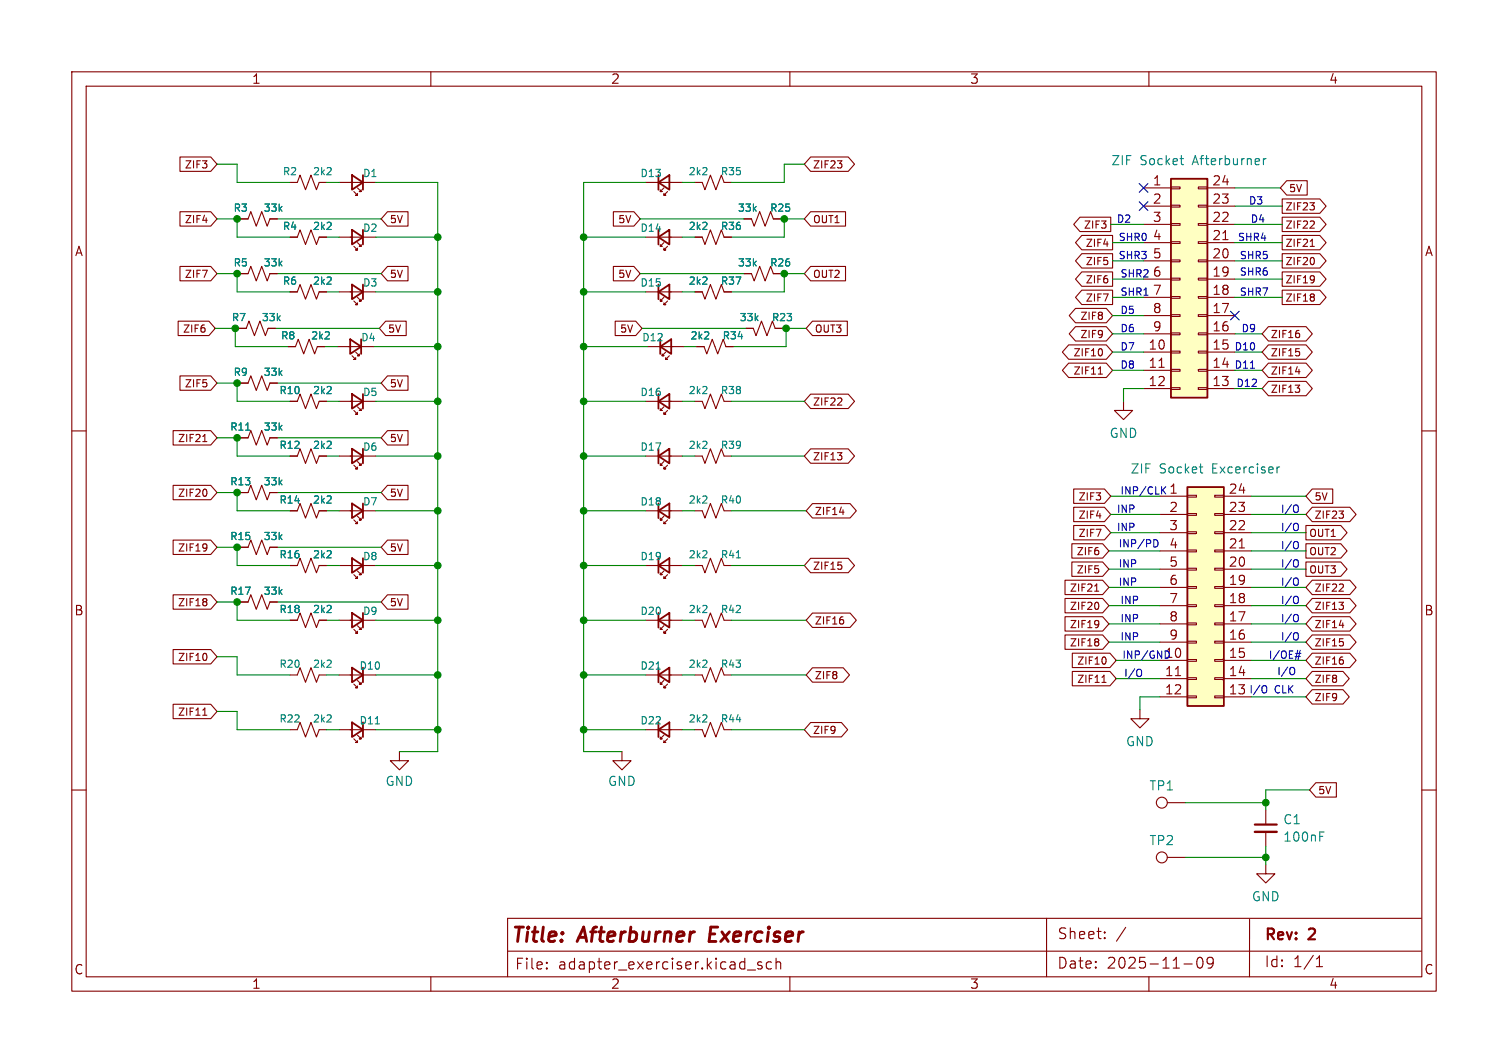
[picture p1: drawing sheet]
<svg xmlns="http://www.w3.org/2000/svg" width="210mm" height="148mm" viewBox="0 0 210 148" stroke-linecap="round" stroke-linejoin="round" font-family="sans-serif">
<g fill="none" stroke="#840000" stroke-width=".15">
<path d="M10 10h190v128h-190zM12 12h186v124h-186zM60 10v2M110 10v2M160 10v2M89.9 25.4h5.1M92.5 26.2l-.6 .5h.3h-.3v-.3M93 26.7l-.5 .5h.2h-.2v-.3M10 60h2M33.5 68.6h1l.4-1 .8 2 .7-2 .8 2 .4-1h1M40.4 63.5h1l.4-1 .7 2 .8-2 .8 2 .3-1h1.1M40.4 71.1h1l.4-1 .7 2 .8-2 .8 2 .3-1h1.1"/>
<path d="M89.9 71.1h5.1M89.9 78.7h5.1M92.5 71.9l-.6 .5h.3h-.3v-.3M92.5 79.5l-.6 .5h.3h-.3v-.2M93 72.4l-.5 .5h.2h-.2v-.3M96.8 63.5h1l.4 1 .7-2 .8 2 .8-2 .3 1h1.1M96.8 71.1h1l.4 1 .7-2 .8 2 .8-2 .3 1h1.1M96.8 78.7h1l.4 1.1 .7-2.1 .8 2.1 .8-2.1 .3 1h1.1M198 60h2M89.9 94h5.1M89.9 86.4h5.1M92.5 94.7l-.6 .6h.3h-.3v-.3"/>
<path d="M92.5 87.1l-.6 .5h.3h-.3v-.2M93 95.3l-.5 .5h.2h-.2v-.3M93 80l-.5 .5h.2h-.2v-.2M93 87.6l-.5 .5h.2h-.2v-.2M10 110h2M198 110h2M60 136v2M70.7 132.4h127.2M76.1 134.8h.1l-.1 .1M76.1 134.8v.1M76.1 134v.1M76.1 134l.1 .1h-.1"/>
<path d="M104.1 135.1h1.1M106.1 134l-.4-.1-.2 .2 .1 .2 .5 .2v.1v.2l-.2 .1-.4-.1M107.4 134l-.4-.1-.3 .3v.4l.2 .2 .1 .1 .4-.1M108.1 134.1a.37 .37 0 0 1 .6 0v.8M108.1 133.4v1.5M110 136v2M145.7 127.9v8.1M153.8 130.5l.1 .1-.1 .1M153.8 130.5v.1v.1M153.8 129.8v.1M153.8 130.5v.2M153.8 129.8h.1l-.1 .1"/>
<path d="M156.8 129.1l-1.3 1.9M160 136v2M164.9 134.2h1.1M166.8 133.4a.36 .36 0 0 1 .4-.1 .36 .36 0 0 1 .3 .3 .77 .77 0 0 1-.5 1.2 .91 .91 0 0 1-.2-1.4zM169 133.9l-.3 .3h-.3l-.3-.3v-.3l.1-.2 .5-.1 .2 .1a.99 .99 0 0 1-.4 1.4h-.3M174 128v8M183.3 134.6h.9M183.3 133.5l.5-.4v1.5M197.9 127.9h-127.2v8.1"/>
</g>
<path d="M99 129.1l-.3 2h1" fill="none" stroke="#840000" stroke-width=".4"/>
<path d="M91.7 25.4l1.5-1v2zM91.7 24.4v2M91.7 71.1l1.5-1v2zM91.7 78.7l1.5-1v2.1zM91.7 70.1v2M91.7 77.7v2.1M91.7 94l1.5-1v2zM91.7 86.4l1.5-1.1v2.1zM91.7 85.3v2.1M91.7 93v2" fill="none" stroke="#840000" stroke-width=".25"/>
<path d="M102.5 77.7h.6M91.4 93.2h.6" fill="none" stroke="#008484" stroke-width=".15"/>
<path d="M165.4 67.8h5v30.5h-5z" fill="#ffffc2"/>
<path d="M91.7 39.6v2.1M91.7 55.9l1.5-1v2zM91.7 40.6l1.5-1v2.1zM91.7 54.9v2M49 77.7l1.5 1-1.5 1.1zM50.5 77.7v2.1M165.4 67.8h5v30.5h-5z" fill="none" stroke="#840000" stroke-width=".25"/>
<g fill="none" stroke="#840000" stroke-width=".15">
<path d="M96.8 33h1l.4 1 .7-2 .8 2 .8-2 .3 1h1.1M103.6 38.1h1l.4 1 .8-2 .8 2 .7-2 .4 1h1M89.9 40.6h5.1M89.9 55.9h5.1M92.5 56.6l-.6 .6h.3h-.3v-.3M92.5 41.4l-.6 .5h.3h-.3v-.2M93 57.2l-.5 .5h.2h-.2v-.3M93 41.9l-.5 .5h.2h-.2v-.2M96.8 40.6h1l.4 1.1 .7-2.1 .8 2.1 .8-2.1 .3 1h1.1M103.9 45.7h1l.4 1 .7-2 .8 2 .8-2 .3 1h1.1M40.4 78.7h1l.4-1 .7 2.1 .8-2.1 .8 2.1 .3-1.1h1.1M47.2 78.7h5.1"/>
<path d="M49.8 79.5l.5 .5h-.3h.3v-.2M161.5 69.1h3.9M161.5 71.6h3.9M161.5 74.2h3.9M161.5 76.7h3.9M161.5 79.2h3.9M165.4 69h1.2v.2h-1.2zM165.4 71.5h1.2v.3h-1.2zM165.4 74h1.2v.3h-1.2zM165.4 76.6h1.2v.2h-1.2zM165.4 79.1h1.2v.3h-1.2zM169.2 69h1.2v.2h-1.2z"/>
<path d="M169.2 71.5h1.2v.3h-1.2zM169.2 74h1.2v.3h-1.2zM169.2 76.6h1.2v.2h-1.2zM169.2 79.1h1.2v.3h-1.2zM170.4 69.1h3.8M170.4 71.6h3.8M170.4 74.2h3.8M170.4 76.7h3.8M170.4 79.2h3.8M172.6 76.3h.7M49.3 80l.5 .5h-.3h.3v-.2M96.8 86.4h1l.4 1 .7-2.1 .8 2.1 .8-2.1 .3 1.1h1.1"/>
<path d="M161.5 81.8h3.9M161.5 84.3h3.9M161.5 86.9h3.9M161.5 89.4h3.9M161.5 91.9h3.9M161.5 94.5h3.9M161.5 97h3.9M163.7 94.1h.7M165.4 81.7h1.2v.2h-1.2zM165.4 84.2h1.2v.3h-1.2zM165.4 86.7h1.2v.3h-1.2zM165.4 89.3h1.2v.2h-1.2z"/>
<path d="M165.4 91.8h1.2v.3h-1.2zM165.4 94.4h1.2v.2h-1.2zM165.4 96.9h1.2v.3h-1.2zM169.2 81.7h1.2v.2h-1.2zM169.2 84.2h1.2v.3h-1.2zM169.2 86.7h1.2v.3h-1.2zM169.2 89.3h1.2v.2h-1.2zM169.2 91.8h1.2v.3h-1.2zM169.2 94.4h1.2v.2h-1.2zM169.2 96.9h1.2v.3h-1.2zM170.4 81.8h3.8M170.4 84.3h3.8"/>
<path d="M170.4 86.9h3.8M170.4 89.4h3.8M170.4 91.9h3.8M170.4 94.5h3.8M170.4 97h3.8"/>
</g>
<path d="M167 65h.5M167.4 65.9h.1M177.8 65v.9M178.2 65l-.2 .1-.2 .2" fill="none" stroke="#008484" stroke-width=".15"/>
<path d="M163.1 24.9h5v30.5h-5z" fill="#ffffc2"/>
<g fill="none" stroke="#840000" stroke-width=".25">
<path d="M49 24.4l1.5 1-1.5 1zM49 32l1.5 1-1.5 1zM49 39.6l1.5 1-1.5 1.1zM50.5 24.4v2M50.5 32v2M50.5 39.6v2.1M91.7 33l1.5-1v2zM91.7 32v2M163.1 24.9h5v30.5h-5zM48.8 47.2l1.5 1.1-1.5 1zM49 54.9l1.5 1-1.5 1zM50.3 47.2v2.1"/>
<path d="M50.5 54.9v2M91.9 48.3l1.6-1.1v2.1zM91.9 47.2v2.1M49 70.1l1.5 1-1.5 1zM49 62.5l1.5 1-1.5 1zM50.5 62.5v2M50.5 70.1v2M91.7 63.5l1.5-1v2zM91.7 62.5v2M49 85.3l1.5 1.1-1.5 1zM49 93l1.5 1-1.5 1zM50.5 85.3v2.1"/>
<path d="M50.5 93v2M49 100.6l1.5 1-1.5 1zM50.5 100.6v2M91.7 101.6l1.5-1v2zM91.7 100.6v2"/>
</g>
<g fill="none" stroke="#840000" stroke-width=".15">
<path d="M25.1 29.5h4.3l.8 1-.8 1h-4.3zM25.1 37.1h4.3l.8 1-.8 1h-4.3zM25.1 21.9h4.3l.8 1-.8 1h-4.3zM33.5 30.5h1l.4-1 .8 2 .7-2 .8 2 .4-1h1M33.5 38.1h1l.4-1 .8 2 .7-2 .8 2 .4-1h1M40.4 25.4h1l.4-1 .7 2 .8-2 .8 2 .3-1h1.1M40.4 33h1l.4-1 .7 2 .8-2 .8 2 .3-1h1.1M47.2 25.4h5.1M47.2 33h5.1M49.3 26.7l.5 .5h-.3h.3v-.3M49.3 34.3l.5 .5h-.3h.3v-.3M49.8 26.2l.5 .5h-.3h.3v-.3"/>
<path d="M49.8 33.8l.5 .5h-.3h.3v-.3M54 29.5h2.8v2h-2.8l-.9-1zM54 37.1h2.8v2h-2.8l-.9-1zM85.4 29.5h2.9l.9 1-.9 1h-2.9zM85.4 37.1h2.9l.9 1-.9 1h-2.9zM89.9 33h5.1M92.5 33.8l-.6 .5h.3h-.3v-.3M93 34.3l-.5 .5h.2h-.2v-.3M96.8 25.4h1l.4 1 .7-2 .8 2 .8-2 .3 1h1.1M96.8 33h1M100.8 33h1.1M103.6 30.5h1l.4 1 .8-2 .8 2 .7-2 .4 1h1"/>
<path d="M103.6 38.1h1M107.7 38.1h1M112.9 21.9h5.2l.9 1-.9 1h-5.2l-.9-1zM112.9 37.1h4.8v2h-4.8l-.9-1zM112.9 29.5h4.8v2h-4.8l-.9-1zM116.6 22.4h.6l-.3 .4M117.2 22.9v.4M150.4 30.2h4.3v2h-4.3l-.9-1zM150.7 32.8h4.2v2h-4.2l-.9-1zM150.7 35.3h4.2v2h-4.2l-.9-1zM150.7 37.9h4.2v2h-4.2l-.9-1zM159.3 26.2h3.8"/>
<path d="M159.3 28.7h3.8M159.3 31.2h3.8M159.3 33.8h3.8M159.3 36.3h3.8M159.3 38.9h3.8M163.1 26h1.2v.3h-1.2zM163.1 28.6h1.2v.2h-1.2zM163.1 31.1h1.2v.3h-1.2zM163.1 33.7h1.2v.2h-1.2zM163.1 36.2h1.2v.2h-1.2zM163.1 38.7h1.2v.3h-1.2zM166.9 26h1.2v.3h-1.2z"/>
<path d="M166.9 28.6h1.2v.2h-1.2zM166.9 31.1h1.2v.3h-1.2zM166.9 33.7h1.2v.2h-1.2zM166.9 36.2h1.2v.2h-1.2zM166.9 38.7h1.2v.3h-1.2zM168.1 26.2h3.9M168.1 28.7h3.9M168.1 31.2h3.9M168.1 33.8h3.9M168.1 36.3h3.9M168.1 38.9h3.9M170.3 33.4h.7"/>
<path d="M178.6 37.9h5.2l.9 1-.9 1h-5.2zM178.6 32.8h5.2l.9 1-.9 1h-5.2zM178.6 27.7h5.2l.9 1-.9 1h-5.2zM178.6 30.2h5.2l.9 1-.9 1h-5.2zM178.6 35.3h5.2l.9 1-.9 1h-5.2zM179.2 25.2h2.8v2h-2.8l-.9-1zM182.4 28.2h.6l-.3 .4M182.4 31.8h.6M182.5 34.3h.5M183 28.7v.4M183 30.9v.3M183 36v.7"/>
<path d="M183 38.5v.6M183 38.8v.1M24.1 60h5.3l.8 1-.8 1h-5.3zM24.8 44.7h4.3l.9 1-.9 1h-4.3zM25.1 52.3h4.3l.8 1-.8 1h-4.3zM33.3 45.7h1l.4-1 .7 2 .8-2 .8 2 .3-1h1.1M33.5 53.3h1l.4-1 .8 2.1 .7-2.1 .8 2.1 .4-1.1h1M40.1 48.3h1l.4-1.1 .8 2.1 .8-2.1 .7 2.1 .4-1h1M40.4 40.6h1l.4-1 .7 2.1 .8-2.1 .8 2.1 .3-1.1h1.1M40.4 55.9h1l.4-1 .7 2 .8-2 .8 2 .3-1h1.1M47 48.3h5.1M47.2 55.9h5.1"/>
<path d="M47.2 40.6h5.1M49 49.5l.5 .5h-.2h.2v-.2M49.3 41.9l.5 .5h-.3h.3v-.2M49.3 57.2l.5 .5h-.3h.3v-.3M49.5 49l.5 .5h-.2h.2v-.2M49.8 41.4l.5 .5h-.3h.3v-.2M49.8 56.6l.5 .6h-.3h.3v-.3M53.7 44.7h2.9v2h-2.9l-.9-1zM54 52.3h2.8v2h-2.8l-.9-1zM54 60h2.8v2h-2.8l-.9-1zM85.7 44.7h2.8l.9 1-.9 1h-2.8zM90.2 48.3h5"/>
<path d="M92.7 49l-.5 .5h.3h-.3v-.2M93.2 49.5l-.5 .5h.3h-.3v-.2M96.8 55.9h1l.4 1 .7-2 .8 2 .8-2 .3 1h1.1M96.8 40.6h1M97 48.3h1l.4 1 .8-2.1 .7 2.1 .8-2.1 .4 1.1h1M100.8 40.6h1.1M103.9 45.7h1M107.9 45.7h1.1M112.9 54.9h5.2l.9 1-.9 1h-5.2l-.9-1zM113.1 44.7h4.9v2h-4.9l-.8-1zM116.6 56.4h.6M117.2 55.5v.3"/>
<path d="M148.8 48h5.3l.8 1-.8 1h-5.3l-.9-1zM148.8 50.6h5.3l.8 1-.8 1h-5.3l-.9-1zM149.8 45.5h4.3l.8 1-.8 1h-4.3l-.9-1zM149.8 42.9h4.3l.8 1-.8 1h-4.3l-.9-1zM150.7 40.4h4.2v2h-4.2l-.9-1zM153 52.1h.5M153.1 51.2l.1-.1v1M153.4 48.6l.1 .3-.1 .6M156.5 55.9v1.3h1.2l-1.2 1.2-1.3-1.2h1.3M159.3 41.4h3.8M159.3 43.9h3.8M159.3 46.5h3.8"/>
<path d="M159.3 49h3.8M159.3 51.6h3.8M159.3 54.1h3.8M161.4 51.1h.7M163.1 41.3h1.2v.2h-1.2zM163.1 43.8h1.2v.3h-1.2zM163.1 46.4h1.2v.2h-1.2zM163.1 48.9h1.2v.2h-1.2zM163.1 51.4h1.2v.3h-1.2zM163.1 54h1.2v.2h-1.2zM166.9 41.3h1.2v.2h-1.2zM166.9 43.8h1.2v.3h-1.2z"/>
<path d="M166.9 46.4h1.2v.2h-1.2zM166.9 48.9h1.2v.2h-1.2zM166.9 51.4h1.2v.3h-1.2zM166.9 54h1.2v.2h-1.2zM168.1 41.4h3.9M168.1 43.9h3.9M168.1 46.5h3.9M168.1 49h3.9M168.1 51.6h3.9M168.1 54.1h3.9M176.6 53.1h5.3l.9 1-.9 1h-5.3l-.8-1zM176.6 50.6h5.3l.9 1-.9 1h-5.3l-.8-1z"/>
<path d="M176.6 45.5h5.3l.9 1-.9 1h-5.3l-.8-1zM176.6 48h5.3l.9 1-.9 1h-5.3l-.8-1zM178.6 40.4h5.2l.9 1-.9 1h-5.2zM180.4 53.6h.6l-.3 .4M180.4 51.8h.6M180.9 54.1v.4M180.9 46.5v.4M180.9 49v.5M183 41v.3M183 41.5v.3M24.1 67.6h5.3l.8 1-.8 1h-5.3zM24.1 75.2h5.3l.8 1-.8 1h-5.3z"/>
<path d="M28.2 61.5h.6M28.4 60.6l.1-.1v1M28.7 68.2l.1 .3-.1 .5M28.7 75.8h.1a.84 .84 0 0 1-.1 .8M28.8 76.2l-.1 .1M33.5 76.2h1l.4-1 .8 2 .7-2 .8 2 .4-1h1M33.5 61h1l.4-1.1 .8 2.1 .7-2.1 .8 2.1 .4-1h1M33.5 68.6h1M37.6 68.6h1M40.4 71.1h1M40.4 63.5h1M40.4 78.7h1"/>
<path d="M44.4 71.1h1.1M44.4 63.5h1.1M44.4 78.7h1.1M47.2 71.1h5.1M47.2 63.5h5.1M49.3 72.4l.5 .5h-.3h.3v-.3M49.3 64.8l.5 .5h-.3h.3v-.3M49.8 71.9l.5 .5h-.3h.3v-.3M49.8 64.3l.5 .5h-.3h.3v-.3M54 67.6h2.8v2h-2.8l-.9-1zM54 75.2h2.8v2h-2.8l-.9-1zM89.9 63.5h5.1"/>
<path d="M92.5 64.3l-.6 .5h.3h-.3v-.3M93 64.8l-.5 .5h.2h-.2v-.3M112.9 77.7h5.2l.9 1-.9 1h-5.2l-.9-1zM112.9 62.5h5.2l.9 1-.9 1h-5.2l-.9-1zM113.1 70.1h5.3l.9 1-.9 1h-5.3l-.8-1zM116.6 63h.6l-.3 .4M116.9 71.3h.6M117.2 78.7v.5M117.2 63.5v.4M149.3 75.7h4.3l.8 1-.8 1h-4.3zM149.3 78.2h4.3l.8 1-.8 1h-4.3zM149.5 70.6h4.3l.9 1-.9 1h-4.3z"/>
<path d="M149.5 73.2h4.3l.9 1-.9 1h-4.3zM149.5 68.1h4.3l.9 1-.9 1h-4.3zM181.9 73.2h4.8l.9 1-.9 1h-4.8zM181.9 75.7h4.8l.9 1-.9 1h-4.8zM181.9 78.2h4.8l.9 1-.9 1h-4.8zM182.7 68.1h2.9v2h-2.9l-.8-1zM182.7 70.6h5.3l.9 1-.9 1h-5.3l-.8-1zM186.5 71.2h.6l-.3 .3M187 71.6v.5M24.1 90.4h5.3l.8 1-.8 1h-5.3zM24.1 98.1h5.3l.8 1-.8 1h-5.3zM24.1 82.8h5.3l.8 1-.8 1h-5.3z"/>
<path d="M28.2 99.6h.6M28.4 98.7l.1-.1v1M28.7 91.1l.1 .2-.1 .6M28.7 83.4l.1 .1-.1 .2M28.7 83.8l.1 .2-.1 .3M33.5 83.8h1l.4-1 .8 2 .7-2 .8 2 .4-1h1M40.4 86.4h1l.4-1.1 .7 2.1 .8-2.1 .8 2.1 .3-1h1.1M40.4 94h1l.4-1 .7 2 .8-2 .8 2 .3-1h1.1M47.2 94h5.1M47.2 86.4h5.1M49.3 87.6l.5 .5h-.3h.3v-.2M49.3 95.3l.5 .5h-.3h.3v-.3"/>
<path d="M49.8 87.1l.5 .5h-.3h.3v-.2M49.8 94.7l.5 .6h-.3h.3v-.3M54 82.8h2.8v2h-2.8l-.9-1zM96.8 94h1l.4 1 .7-2 .8 2 .8-2 .3 1h1.1M113.1 93h4.3l.9 1-.9 1h-4.3l-.8-1zM113.1 85.4h5.3l.9 1-.9 1h-5.3l-.8-1zM117.4 86.4v.4M148.3 85.9h5.3l.8 1-.8 1h-5.3zM148.3 83.3h5.3l.8 1-.8 1h-5.3zM148.3 80.8h5.3l.8 1-.8 1h-5.3zM148.3 88.4h5.3l.8 1-.8 1h-5.3zM149.3 93.5h5.3l.8 1-.8 1h-5.3z"/>
<path d="M149.3 90.9h5.3l.8 1-.8 1h-5.3zM152.4 82.3h.6M152.6 81.5l.1-.2v1M152.9 86.4l.1 .1a.84 .84 0 0 1-.1 .8M152.9 83.9l.1 .3-.1 .6M152.9 89l.1 .1-.1 .2M152.9 89.4l.1 .2-.1 .3M153 86.8l-.1 .2M153.5 95h.5M153.7 94.2v-.2v1M153.9 91.6l.1 .3-.1 .5M158.7 98.8v1.3h1.3l-1.3 1.2-1.2-1.2h1.2"/>
<path d="M182.7 85.9h5.3l.9 1-.9 1h-5.3l-.8-1zM182.7 93.5h4.3l.9 1-.9 1h-4.3l-.8-1zM182.7 90.9h5.3l.9 1-.9 1h-5.3l-.8-1zM182.7 88.4h5.3l.9 1-.9 1h-5.3l-.8-1zM182.7 96h4.3l.9 1-.9 1h-4.3l-.8-1zM182.7 80.8h5.3l.9 1-.9 1h-5.3l-.8-1zM182.7 83.3h5.3l.9 1-.9 1h-5.3l-.8-1zM186.5 82.3h.6M186.5 83.9h.6l-.3 .3M186.5 87.1h.6M187 81.4v.3M187 84.3v.5"/>
<path d="M187 89.4v.4M187 92v.4M40.4 101.6h1l.4-1 .7 2 .8-2 .8 2 .3-1h1.1M47.2 101.6h5.1M49.3 102.9l.5 .5h-.3h.3v-.3M49.8 102.4l.5 .5h-.3h.3v-.3M55.6 104.6v1.3h1.3l-1.3 1.3-1.2-1.3h1.2M86.6 104.6v1.3h-1.3l1.3 1.3 1.3-1.3h-1.3M89.9 101.6h5.1M92.5 102.4l-.6 .5h.3h-.3v-.3M93 102.9l-.5 .5h.2h-.2v-.3M96.8 101.6h1l.4 1 .7-2 .8 2 .8-2 .3 1h1.1"/>
<path d="M112.9 100.6h4.3l.9 1-.9 1h-4.3l-.9-1zM162.6 119.4h2.5M162.6 111.8h2.5M176.3 112.8v2M176.3 115.8v2.1M183.2 109h2.9v2h-2.9l-.8-1zM176.3 120.4v1.3h1.2l-1.2 1.2-1.3-1.2h1.3"/>
<circle cx="161.8" cy="119.4" r=".76"/>
<circle cx="161.8" cy="111.8" r=".76"/>
</g>
<path d="M164.3 22.1h.5M164.7 22.9h.1M175.9 22.1v.8M176.3 22.1h-.2l-.2 .2M34.2 59.9h.6M52.3 100.8h.5M183.8 116.4h.4M183.8 115.8h.6" fill="none" stroke="#008484" stroke-width=".15"/>
<path d="M174.8 114.8h3" fill="none" stroke="#840000" stroke-width=".3"/>
<path d="M174.8 115.8h3" fill="none" stroke="#840000" stroke-width=".33"/>
<g fill="none" stroke="#008400" stroke-width=".15">
<path d="M30.2 22.9h2.8v2.5h7.4M30.2 38.1h3.3M30.2 30.5h3.3M33 30.5v2.5h7.4M33 38.1v2.5h7.4M38.6 38.1h14.5M38.6 30.5h14.5M45.5 25.4h1.7M45.5 33h1.7M52.3 25.4h8.7v79.2h-5.4M52.3 33h8.7M81.3 33h8.6"/>
<path d="M89.2 38.1h14.4M89.2 30.5h14.4M89.9 25.4h-8.6v79.2h5.3M95 25.4h1.8M95 33h1.8M108.7 38.1h3.3M108.7 30.5h3.3M109.2 30.5v2.5h-7.3M109.2 38.1v2.5h-7.3M112 22.9h-2.8v2.5h-7.3M154.7 31.2h4.6M154.9 38.9h4.4"/>
<path d="M154.9 36.3h4.4M154.9 33.8h4.4M172 28.7h6.6M172 31.2h6.6M172 26.2h6.3M172 38.9h6.6M172 36.3h6.6M172 33.8h6.6M30 45.7h3.3M30.2 53.3h3.3M32.8 45.7v2.6h7.3M33 53.3v2.6h7.4"/>
<path d="M38.4 45.7h14.4M38.6 53.3h14.5M45.2 48.3h1.8M45.5 40.6h1.7M45.5 55.9h1.7M52.1 48.3h8.9M52.3 40.6h8.7M52.3 55.9h8.7M81.3 40.6h8.6M81.3 55.9h8.6M81.3 48.3h8.9M89.4 45.7h14.5"/>
<path d="M95 40.6h1.8M95 55.9h1.8M95.2 48.3h1.8M101.9 55.9h10.1M109 45.7h3.3M109.5 45.7v2.6h-7.4M154.9 49h4.4M154.9 51.6h4.4M154.9 46.5h4.4M154.9 43.9h4.4M154.9 41.4h4.4M159.3 54.1h-2.8v1.8"/>
<path d="M172 49h3.8M172 51.6h3.8M172 54.1h3.8M172 46.5h3.8M172 41.4h6.6M30.2 76.2h3.3M30.2 61h3.3M30.2 68.6h3.3M33 61v2.5h7.4M33 68.6v2.5h7.4M33 76.2v2.5h7.4M38.6 76.2h14.5"/>
<path d="M38.6 61h14.5M38.6 68.6h14.5M45.5 63.5h1.7M45.5 78.7h1.7M45.5 71.1h1.7M52.3 63.5h8.7M52.3 78.7h8.7M52.3 71.1h8.7M81.3 63.5h8.6M81.3 78.7h8.6M81.3 71.1h8.6M95 63.5h1.8"/>
<path d="M95 78.7h1.8M95 71.1h1.8M101.9 63.5h10.1M101.9 78.7h10.1M101.9 71.1h10.4M154.4 79.2h7.1M154.4 76.7h7.1M154.7 69.1h6.8M154.7 71.6h6.8M154.7 74.2h6.8M174.2 69.1h7.7M174.2 71.6h7.7"/>
<path d="M174.2 79.2h7.7M174.2 76.7h7.7M174.2 74.2h7.7M30.2 83.8h3.3M30.2 91.4h2.8v2.6h7.4M30.2 99.1h2.8v2.5h7.4M33 83.8v2.6h7.4M38.6 83.8h14.5M45.5 86.4h1.7M45.5 94h1.7M52.3 86.4h8.7M52.3 94h8.7"/>
<path d="M81.3 86.4h8.6M81.3 94h8.6M95 86.4h1.8M95 94h1.8M101.9 86.4h10.4M101.9 94h10.4M154.4 81.8h7.1M154.4 84.3h7.1M154.4 86.9h7.1M154.4 89.4h7.1M155.4 91.9h6.1M155.4 94.5h6.1"/>
<path d="M161.5 97h-2.8v1.8M174.2 81.8h7.7M174.2 84.3h7.7M174.2 86.9h7.7M174.2 89.4h7.7M174.2 91.9h7.7M174.2 94.5h7.7M174.2 97h7.7M45.5 101.6h1.7M52.3 101.6h8.7M81.3 101.6h8.6M95 101.6h1.8"/>
<path d="M101.9 101.6h10.1M165.1 111.8h11.2M165.1 119.4h11.2M176.3 117.9v2.5M182.4 110h-6.1v2.8"/>
</g>
<path d="M158.6 25.6l1.3 1.2M158.6 28.1l1.3 1.2M159.9 25.6l-1.3 1.2M159.9 28.1l-1.3 1.2M171.3 43.3l1.3 1.3M172.6 43.3l-1.3 1.3" fill="none" stroke="#000084" stroke-width=".15"/>
<g fill="none" stroke="#0000c2" stroke-width=".15">
<path d="M174.1 51.3h.6M160.7 75.1a.51 .51 0 0 1 .6 .6 .51 .51 0 0 1-.6 .5M161.9 68.2l.4 .6M162.3 67.8l-.5 .6M180.4 72.9a.34 .34 0 0 1 .4 .3v.3a.34 .34 0 0 1-.4 .4M180.4 70.3a.34 .34 0 0 1 .4 .4v.3a.34 .34 0 0 1-.4 .3M180.4 75.4a.34 .34 0 0 1 .4 .3v.4a.34 .34 0 0 1-.4 .3M180.4 77.9a.34 .34 0 0 1 .4 .4v.3a.34 .34 0 0 1-.4 .4M158.7 93.2h.1a.65 .65 0 0 1-.1 1M176 95.5a.34 .34 0 0 1 .4 .3v.3a.34 .34 0 0 1-.4 .4M179.9 92.9a.34 .34 0 0 1 .4 .4v.3a.34 .34 0 0 1-.4 .3M180.3 91.4h.8"/>
<path d="M180.4 80.5a.34 .34 0 0 1 .4 .3v.4a.34 .34 0 0 1-.4 .3M180.4 83a.34 .34 0 0 1 .4 .4v.3a.34 .34 0 0 1-.4 .3M180.4 85.6a.34 .34 0 0 1 .4 .3v.3a.34 .34 0 0 1-.4 .4M180.4 88.1a.34 .34 0 0 1 .4 .3v.4a.34 .34 0 0 1-.4 .3M180.4 91h.8M180.7 90.5l-.3 1.3M181.1 90.5l-.3 1.3"/>
</g>
<g fill="#008400" stroke="#008400" stroke-width=".15">
<circle cx="61" cy="40.6" r=".46"/>
<circle cx="61" cy="33" r=".46"/>
<circle cx="61" cy="48.3" r=".46"/>
<circle cx="61" cy="71.1" r=".46"/>
<circle cx="81.3" cy="40.6" r=".46"/>
<circle cx="81.3" cy="33" r=".46"/>
<circle cx="61" cy="55.9" r=".46"/>
<circle cx="33" cy="61" r=".46"/>
<circle cx="33" cy="83.8" r=".46"/>
<circle cx="33" cy="68.6" r=".46"/>
<circle cx="33" cy="76.2" r=".46"/>
<circle cx="109.2" cy="30.5" r=".46"/>
<circle cx="81.3" cy="55.9" r=".46"/>
<circle cx="81.3" cy="63.5" r=".46"/>
<circle cx="81.3" cy="71.1" r=".46"/>
<circle cx="81.3" cy="101.6" r=".46"/>
<circle cx="61" cy="101.6" r=".46"/>
<circle cx="81.3" cy="94" r=".46"/>
<circle cx="61" cy="63.5" r=".46"/>
<circle cx="81.3" cy="78.7" r=".46"/>
<circle cx="81.3" cy="86.4" r=".46"/>
<circle cx="32.8" cy="45.7" r=".46"/>
<circle cx="33" cy="38.1" r=".46"/>
<circle cx="33" cy="30.5" r=".46"/>
<circle cx="33" cy="53.3" r=".46"/>
<circle cx="61" cy="86.4" r=".46"/>
<circle cx="61" cy="78.7" r=".46"/>
<circle cx="61" cy="94" r=".46"/>
<circle cx="81.3" cy="48.3" r=".46"/>
<circle cx="176.3" cy="111.8" r=".46"/>
<circle cx="176.3" cy="119.4" r=".46"/>
<circle cx="109.5" cy="45.7" r=".46"/>
<circle cx="109.2" cy="38.1" r=".46"/>
</g>
<g font-size="2.8" fill="#840000">
<text x="71.1" y="131.8">Title:</text>
<text x="80.7" y="131.8">Afterburner</text>
<text x="99.6" y="131.8">Exerciser</text>
</g>
<g font-size="2.1" fill="#840000">
<text x="147.2" y="131">Sheet:</text>
<text x="176" y="131.3">Rev:</text>
<text x="182.4" y="131.3">2</text>
<text x="71.6" y="135.2">File:</text>
<text x="77.7" y="135.2">adapter_exerciser.kicad_sch</text>
<text x="147.1" y="135.1">Date:</text>
<text x="154.2" y="135.1">2025-11-09</text>
<text x="176" y="134.9">Id:</text>
<text x="180.1" y="134.9">1/1</text>
</g>
<g font-size="1.8" fill="#840000">
<text x="35" y="11.9">1</text>
<text x="85" y="11.9">2</text>
<text x="135" y="11.9">3</text>
<text x="185" y="11.9">4</text>
<text x="160.5" y="25.9">1</text>
<text x="160.5" y="28.4">2</text>
<text x="168.7" y="25.9">24</text>
<text x="168.7" y="28.4">23</text>
<text x="10.3" y="35.9">A</text>
<text x="160.5" y="31">3</text>
<text x="160.5" y="33.5">4</text>
<text x="168.7" y="31">22</text>
<text x="168.7" y="33.5">21</text>
<text x="198.4" y="35.9">A</text>
<text x="160.5" y="36.1">5</text>
<text x="160.5" y="38.6">6</text>
<text x="160.5" y="41.1">7</text>
<text x="168.7" y="36.1">20</text>
<text x="168.7" y="38.6">19</text>
<text x="168.7" y="41.1">18</text>
<text x="160.5" y="43.7">8</text>
<text x="160.5" y="46.2">9</text>
<text x="168.7" y="43.7">17</text>
<text x="168.7" y="46.2">16</text>
<text x="159.9" y="48.8">10</text>
<text x="159.9" y="51.3">11</text>
<text x="159.9" y="53.8">12</text>
<text x="168.7" y="48.8">15</text>
<text x="168.7" y="51.3">14</text>
<text x="168.7" y="53.8">13</text>
<text x="162.7" y="68.8">1</text>
<text x="162.7" y="71.4">2</text>
<text x="171" y="68.8">24</text>
<text x="171" y="71.4">23</text>
<text x="162.7" y="73.9">3</text>
<text x="162.7" y="76.5">4</text>
<text x="171" y="73.9">22</text>
<text x="171" y="76.5">21</text>
<text x="162.7" y="79">5</text>
<text x="162.7" y="81.5">6</text>
<text x="171" y="79">20</text>
<text x="171" y="81.5">19</text>
<text x="10.3" y="85.9">B</text>
<text x="162.7" y="84.1">7</text>
<text x="162.7" y="86.6">8</text>
<text x="162.7" y="89.2">9</text>
<text x="171" y="84.1">18</text>
<text x="171" y="86.6">17</text>
<text x="171" y="89.2">16</text>
<text x="198.3" y="85.9">B</text>
<text x="162.1" y="94.2">11</text>
<text x="171" y="91.7">15</text>
<text x="171" y="94.2">14</text>
<text x="162.1" y="96.8">12</text>
<text x="171" y="96.8">13</text>
<text x="10.3" y="135.9">C</text>
<text x="35" y="137.9">1</text>
<text x="85" y="137.9">2</text>
<text x="135" y="137.9">3</text>
<text x="185" y="137.9">4</text>
<text x="198.3" y="135.9">C</text>
</g>
<g font-size="1.8" fill="#008484">
<text x="154.7" y="23.2">ZIF</text>
<text x="158.8" y="23.2">Socket</text>
<text x="166.2" y="23.2">Afterburner</text>
<text x="154.4" y="61.2">GND</text>
<text x="157.4" y="66.1">ZIF</text>
<text x="161.4" y="66.1">Socket</text>
<text x="168.9" y="66.1">Excerciser</text>
<text x="156.7" y="104.1">GND</text>
<text x="53.6" y="109.6">GND</text>
<text x="84.6" y="109.6">GND</text>
<text x="160" y="110.3">TP1</text>
<text x="160" y="117.9">TP2</text>
<text x="178.6" y="115">C1</text>
<text x="178.6" y="117.4">100nF</text>
<text x="174.2" y="125.7">GND</text>
</g>
<text font-size="1.8" fill="#0000c2" x="162.1" y="91.7">10</text>
<g font-size="1.4" fill="#840000">
<text x="25.6" y="23.7">ZIF3</text>
<text x="113.1" y="23.7">ZIF23</text>
<text x="178.9" y="29.5">ZIF23</text>
<text x="179.4" y="27">5V</text>
<text x="25.6" y="31.3">ZIF4</text>
<text x="54.2" y="31.3">5V</text>
<text x="86" y="31.3">5V</text>
<text x="113.1" y="31.3">OUT1</text>
<text x="150.8" y="32">ZIF3</text>
<text x="151.1" y="34.6">ZIF4</text>
<text x="178.9" y="34.6">ZIF21</text>
<text x="178.9" y="32">ZIF22</text>
<text x="25.6" y="38.9">ZIF7</text>
<text x="54.2" y="38.9">5V</text>
<text x="86" y="38.9">5V</text>
<text x="113.1" y="38.9">OUT2</text>
<text x="151.1" y="37.1">ZIF5</text>
<text x="151.1" y="39.7">ZIF6</text>
<text x="178.9" y="39.7">ZIF19</text>
<text x="178.9" y="37.1">ZIF20</text>
<text x="25.4" y="46.5">ZIF6</text>
<text x="54" y="46.5">5V</text>
<text x="86.2" y="46.5">5V</text>
<text x="113.4" y="46.5">OUT3</text>
<text x="150.3" y="47.3">ZIF9</text>
<text x="150.3" y="44.7">ZIF8</text>
<text x="151.1" y="42.2">ZIF7</text>
<text x="176.9" y="47.3">ZIF16</text>
<text x="178.9" y="42.2">ZIF18</text>
<text x="149.4" y="49.8">ZIF10</text>
<text x="149.4" y="52.4">ZIF11</text>
<text x="176.9" y="52.4">ZIF14</text>
<text x="176.9" y="49.8">ZIF15</text>
<text x="25.6" y="54.1">ZIF5</text>
<text x="54.2" y="54.1">5V</text>
<text x="113.1" y="56.7">ZIF22</text>
<text x="176.9" y="54.9">ZIF13</text>
<text x="24.7" y="61.8">ZIF21</text>
<text x="54.2" y="61.8">5V</text>
<text x="113.1" y="64.3">ZIF13</text>
<text x="24.7" y="69.4">ZIF20</text>
<text x="54.2" y="69.4">5V</text>
<text x="113.4" y="71.9">ZIF14</text>
<text x="150.1" y="69.9">ZIF3</text>
<text x="183" y="69.9">5V</text>
<text x="24.7" y="77">ZIF19</text>
<text x="54.2" y="77">5V</text>
<text x="149.8" y="77.5">ZIF6</text>
<text x="150.1" y="72.4">ZIF4</text>
<text x="150.1" y="75">ZIF7</text>
<text x="182.2" y="75">OUT1</text>
<text x="182.2" y="77.5">OUT2</text>
<text x="183" y="72.4">ZIF23</text>
<text x="113.1" y="79.5">ZIF15</text>
<text x="148.9" y="82.6">ZIF21</text>
<text x="149.8" y="80">ZIF5</text>
<text x="182.2" y="80">OUT3</text>
<text x="183" y="82.6">ZIF22</text>
<text x="24.7" y="84.6">ZIF18</text>
<text x="54.2" y="84.6">5V</text>
<text x="113.4" y="87.2">ZIF16</text>
<text x="148.9" y="87.7">ZIF19</text>
<text x="148.9" y="85.1">ZIF20</text>
<text x="183" y="87.7">ZIF14</text>
<text x="183" y="85.1">ZIF13</text>
<text x="24.7" y="92.2">ZIF10</text>
<text x="113.4" y="94.8">ZIF8</text>
<text x="148.9" y="90.2">ZIF18</text>
<text x="149.9" y="95.3">ZIF11</text>
<text x="149.9" y="92.7">ZIF10</text>
<text x="183" y="95.3">ZIF8</text>
<text x="183" y="92.7">ZIF16</text>
<text x="183" y="90.2">ZIF15</text>
<text x="24.7" y="99.9">ZIF11</text>
<text x="183" y="97.8">ZIF9</text>
<text x="113.1" y="102.4">ZIF9</text>
<text x="183.5" y="110.8">5V</text>
</g>
<g font-size="1.4" fill="#008484">
<text x="32.4" y="29.7">R3</text>
<text x="36.6" y="29.7">33k</text>
<text x="39.3" y="24.6">R2</text>
<text x="43.5" y="24.6">2k2</text>
<text x="50.4" y="24.9">D1</text>
<text x="89.1" y="24.9">D13</text>
<text x="95.8" y="24.6">2k2</text>
<text x="100.3" y="24.6">R35</text>
<text x="102.7" y="29.7">33k</text>
<text x="107.1" y="29.7">R25</text>
<text x="39.3" y="32.2">R4</text>
<text x="43.5" y="32.2">2k2</text>
<text x="50.4" y="32.5">D2</text>
<text x="89.1" y="32.5">D14</text>
<text x="95.8" y="32.2">2k2</text>
<text x="100.3" y="32.2">R36</text>
<text x="32.4" y="37.3">R5</text>
<text x="36.6" y="37.3">33k</text>
<text x="39.3" y="39.8">R6</text>
<text x="43.5" y="39.8">2k2</text>
<text x="50.4" y="40.1">D3</text>
<text x="89.1" y="40.1">D15</text>
<text x="95.8" y="39.8">2k2</text>
<text x="100.3" y="39.8">R37</text>
<text x="102.7" y="37.3">33k</text>
<text x="107.1" y="37.3">R26</text>
<text x="32.2" y="44.9">R7</text>
<text x="36.4" y="44.9">33k</text>
<text x="39" y="47.5">R8</text>
<text x="43.2" y="47.5">2k2</text>
<text x="50.2" y="47.7">D4</text>
<text x="89.3" y="47.7">D12</text>
<text x="96.1" y="47.5">2k2</text>
<text x="100.5" y="47.5">R34</text>
<text x="102.9" y="44.9">33k</text>
<text x="107.4" y="44.9">R23</text>
<text x="32.4" y="52.5">R9</text>
<text x="36.6" y="52.5">33k</text>
<text x="38.8" y="55.1">R10</text>
<text x="43.5" y="55.1">2k2</text>
<text x="50.4" y="55.3">D5</text>
<text x="89.1" y="55.3">D16</text>
<text x="95.8" y="55.1">2k2</text>
<text x="100.3" y="55.1">R38</text>
<text x="31.9" y="60.2">R11</text>
<text x="36.6" y="60.2">33k</text>
<text x="38.8" y="62.7">R12</text>
<text x="43.5" y="62.7">2k2</text>
<text x="50.4" y="63">D6</text>
<text x="89.1" y="63">D17</text>
<text x="95.8" y="62.7">2k2</text>
<text x="100.3" y="62.7">R39</text>
<text x="31.9" y="67.8">R13</text>
<text x="36.6" y="67.8">33k</text>
<text x="38.8" y="70.3">R14</text>
<text x="43.5" y="70.3">2k2</text>
<text x="50.4" y="70.6">D7</text>
<text x="89.1" y="70.6">D18</text>
<text x="95.8" y="70.3">2k2</text>
<text x="100.3" y="70.3">R40</text>
<text x="31.9" y="75.4">R15</text>
<text x="36.6" y="75.4">33k</text>
<text x="38.8" y="77.9">R16</text>
<text x="43.5" y="77.9">2k2</text>
<text x="95.8" y="77.9">2k2</text>
<text x="100.3" y="77.9">R41</text>
<text x="31.9" y="83">R17</text>
<text x="36.6" y="83">33k</text>
<text x="50.4" y="78.2">D8</text>
<text x="89.1" y="78.2">D19</text>
<text x="38.8" y="85.6">R18</text>
<text x="43.5" y="85.6">2k2</text>
<text x="50.4" y="85.8">D9</text>
<text x="89.1" y="85.8">D20</text>
<text x="95.8" y="85.6">2k2</text>
<text x="100.3" y="85.6">R42</text>
<text x="38.8" y="93.2">R20</text>
<text x="43.5" y="93.2">2k2</text>
<text x="50" y="93.4">D10</text>
<text x="89.1" y="93.4">D21</text>
<text x="95.8" y="93.2">2k2</text>
<text x="100.3" y="93.2">R43</text>
<text x="38.8" y="100.8">R22</text>
<text x="43.5" y="100.8">2k2</text>
<text x="50" y="101.1">D11</text>
<text x="89.1" y="101.1">D22</text>
<text x="95.8" y="100.8">2k2</text>
<text x="100.3" y="100.8">R44</text>
</g>
<g font-size="1.4" fill="#0000c2">
<text x="173.8" y="28.7">D3</text>
<text x="155.4" y="31.2">D2</text>
<text x="155.7" y="33.8">SHR0</text>
<text x="172.3" y="33.8">SHR4</text>
<text x="174" y="31.2">D4</text>
<text x="155.7" y="36.3">SHR3</text>
<text x="156" y="38.8">SHR2</text>
<text x="156" y="41.4">SHR1</text>
<text x="172.5" y="41.4">SHR7</text>
<text x="172.5" y="36.3">SHR5</text>
<text x="172.5" y="38.6">SHR6</text>
<text x="156" y="46.5">D6</text>
<text x="156" y="43.9">D5</text>
<text x="172.8" y="46.5">D9</text>
<text x="156" y="51.5">D8</text>
<text x="156" y="49">D7</text>
<text x="171.8" y="51.5">D11</text>
<text x="171.8" y="49">D10</text>
<text x="172.1" y="54.1">D12</text>
<text x="155.4" y="71.6">INP</text>
<text x="156" y="69.1">INP/CLK</text>
<text x="178.2" y="71.6">I/O</text>
<text x="155.4" y="74.1">INP</text>
<text x="155.7" y="76.4">INP/PD</text>
<text x="178.2" y="74.1">I/O</text>
<text x="178.2" y="76.7">I/O</text>
<text x="155.7" y="79.2">INP</text>
<text x="155.7" y="81.8">INP</text>
<text x="178.2" y="79.2">I/O</text>
<text x="178.2" y="81.8">I/O</text>
<text x="156" y="89.4">INP</text>
<text x="156" y="86.8">INP</text>
<text x="156" y="84.3">INP</text>
<text x="178.2" y="86.8">I/O</text>
<text x="178.2" y="84.3">I/O</text>
<text x="178.2" y="89.4">I/O</text>
<text x="156.2" y="91.9">INP/GND</text>
<text x="156.5" y="94.5">I/O</text>
<text x="176.6" y="91.9">I/OE#</text>
<text x="177.7" y="94.2">I/O</text>
<text x="173.8" y="96.8">I/O</text>
<text x="177.5" y="96.8">CLK</text>
</g>
</svg>
